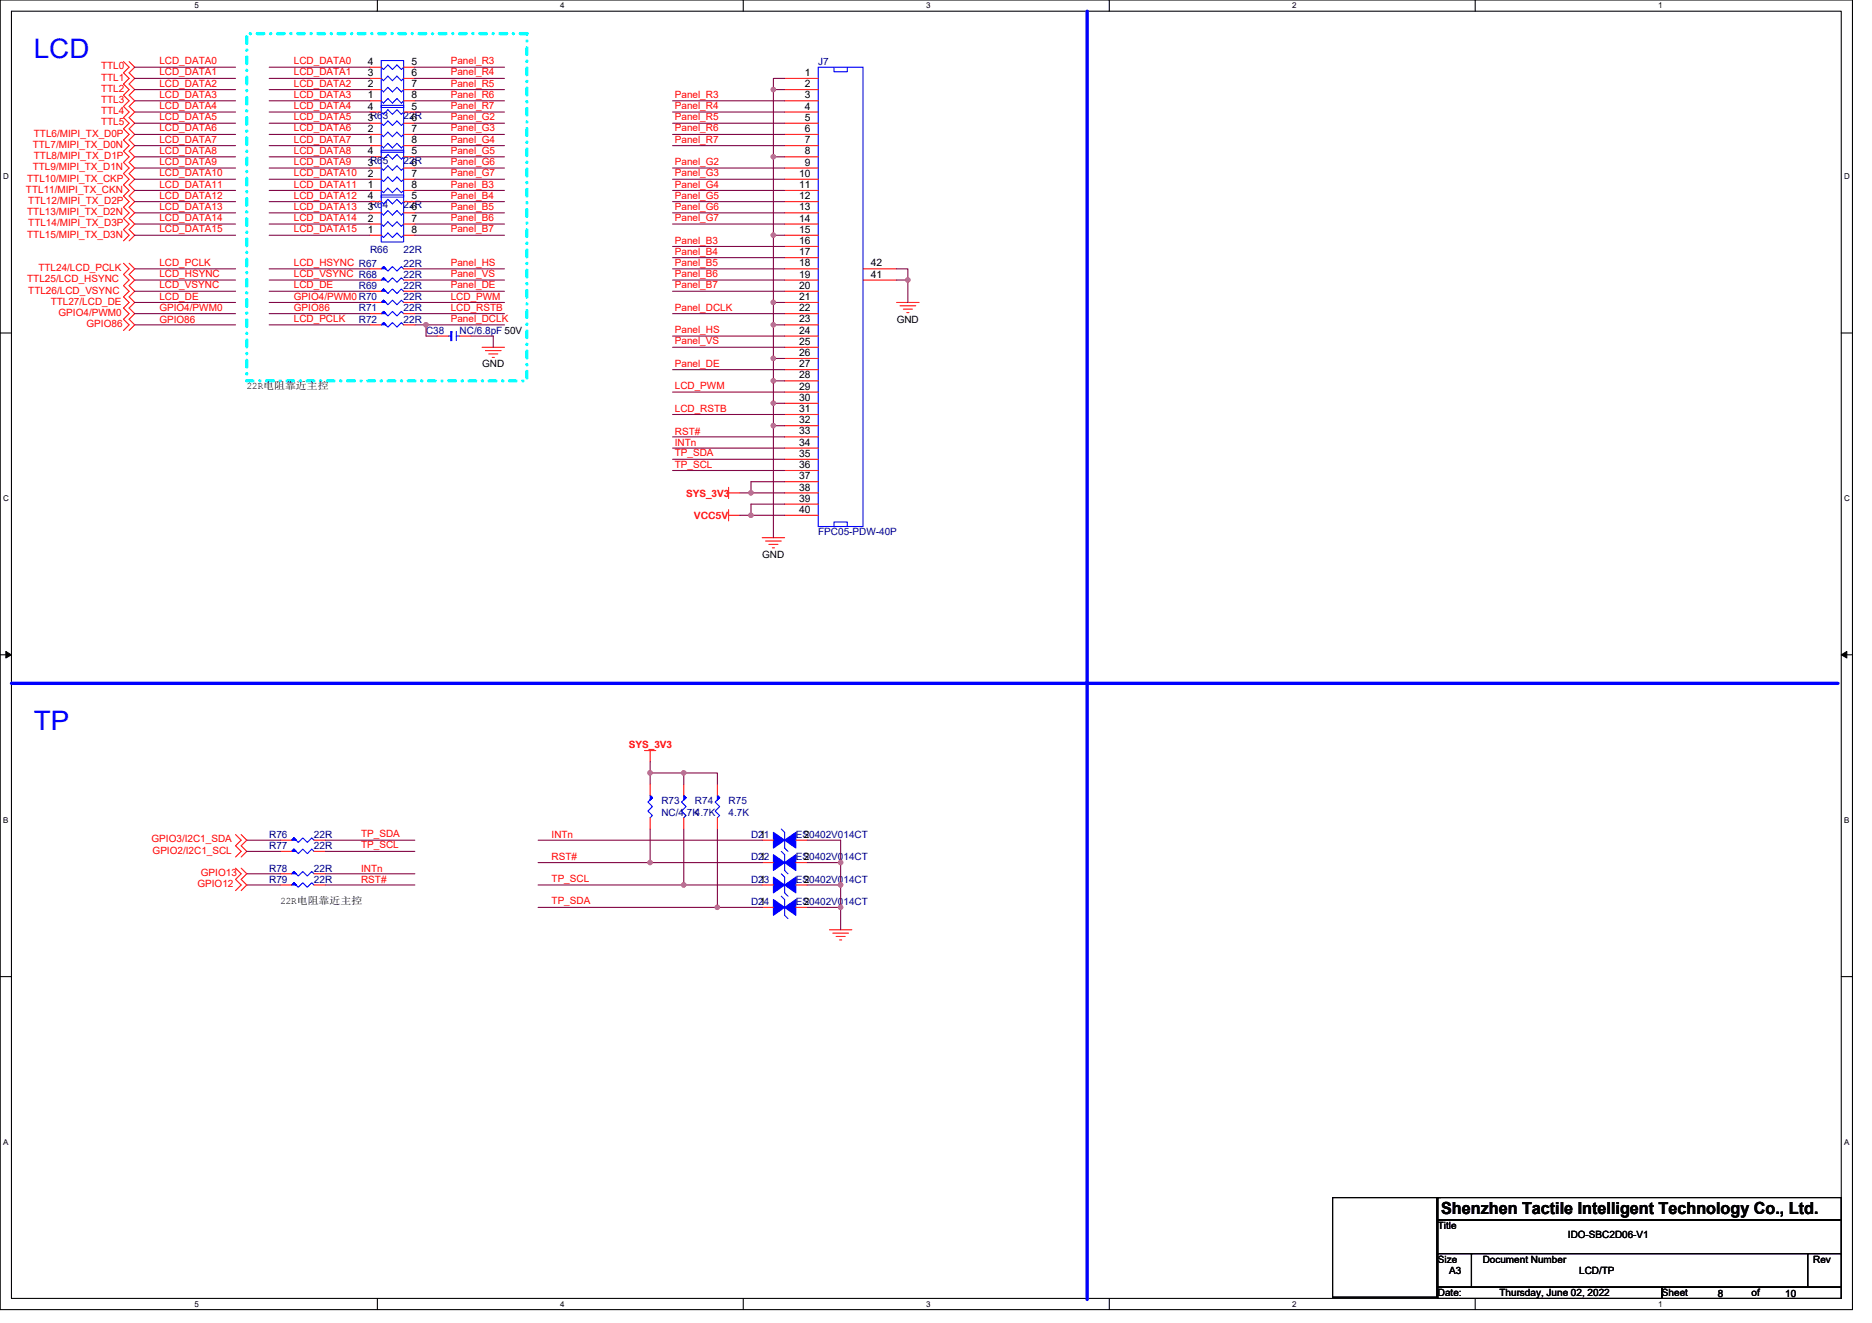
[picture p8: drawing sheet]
<svg xmlns="http://www.w3.org/2000/svg" width="297mm" height="210mm" viewBox="0 0 297 210" stroke-linecap="round" stroke-linejoin="round" font-family="sans-serif">
<path d="M0 0h293.9v207.9h-293.9zM1.8 1.8h290.4v204.3h-290.4z" fill="none" stroke="#000" stroke-width=".17"/>
<g fill="#fff">
<path d="M30.8 .2h.7v1.4h-.7z"/>
<path d="M30.8 206.3h.7v1.4h-.7z"/>
</g>
<path d="M59.9 0v1.8M59.9 206.1v1.8" fill="none" stroke="#000" stroke-width=".17"/>
<g fill="#fff">
<path d="M88.9 .2h.7v1.4h-.7z"/>
<path d="M88.9 206.3h.7v1.4h-.7z"/>
</g>
<path d="M117.9 0v1.8M117.9 206.1v1.8" fill="none" stroke="#000" stroke-width=".17"/>
<g fill="#fff">
<path d="M147 .2h.7v1.4h-.7z"/>
<path d="M147 206.3h.7v1.4h-.7z"/>
</g>
<path d="M176 0v1.8M176 206.1v1.8" fill="none" stroke="#000" stroke-width=".17"/>
<g fill="#fff">
<path d="M205 .2h.7v1.4h-.7z"/>
<path d="M205 206.3h.7v1.4h-.7z"/>
</g>
<path d="M234.1 0v1.8M234.1 206.1v1.8" fill="none" stroke="#000" stroke-width=".17"/>
<g fill="#fff">
<path d="M263.1 .2h.7v1.4h-.7z"/>
<path d="M263.1 206.3h.7v1.4h-.7z"/>
<path d="M.5 27.3h.9v1.4h-.9z"/>
<path d="M292.6 27.3h.9v1.4h-.9z"/>
<path d="M.5 78.4h.9v1.4h-.9z"/>
<path d="M292.6 78.4h.9v1.4h-.9z"/>
</g>
<path d="M0 52.9h1.8M292.2 52.9h1.7" fill="none" stroke="#000" stroke-width=".17"/>
<g fill="#fff">
<path d="M.5 129.5h.8v1.4h-.8z"/>
<path d="M292.6 129.5h.9v1.4h-.9z"/>
</g>
<path d="M0 103.9h1.8M292.2 103.9h1.7" fill="none" stroke="#000" stroke-width=".17"/>
<path d="M.9 103.4l.9 .5-.9 .5zM292.2 103.9l.8-.5v1z" fill="#000" stroke="#000" stroke-width=".16"/>
<g fill="#fff">
<path d="M.5 180.5h.8v1.4h-.8z"/>
<path d="M292.6 180.5h.9v1.4h-.9z"/>
</g>
<path d="M0 155h1.8M292.2 155h1.7M211.5 190.1h16.5v15.8h-16.5zM228.2 190.1h64v3.5h-64zM228.2 193.6h64v5.4h-64zM228.2 199h5.3v5.3h-5.3zM228.2 190.1h.5M233.5 199h53.3v5.3h-53.3zM286.8 199h5.4v5.3h-5.4zM228.2 204.3h35.5v1.8h-35.5zM263.7 204.3h28.5v1.8h-28.5z" fill="none" stroke="#000" stroke-width=".17"/>
<path d="M39.2 5.3h44.4v55.2h-44.4z" fill="none" stroke="#0ff" stroke-width=".53" stroke-dasharray="1.1 1.1 0 1.1"/>
<path d="M172.5 1.8v204.4M1.8 108.5h289.8" fill="none" stroke="#00f" stroke-width=".53"/>
<g fill="none" stroke="#f00" stroke-width=".17">
<path d="M19.6 9.8l.9 .9-.9 .9 .9 .8-.9 .9 .9 .9-.9 .9 .9 .9-.9 .9 .9 .9-.9 .9 .9 .9-.9 .8 .9 .9-.9 .9 .9 .9-.9 .9 .9 .9-.9 .9 .9 .9-.9 .9 .9 .8-.9 .9 .9 .9-.9 .9 .9 .9-.9 .9 .9 .9-.9 .9 .9 .9-.9 .8 .9 .9-.9 .9M20.5 9.8l.9 .9-.9 .9 .9 .8-.9 .9 .9 .9-.9 .9 .9 .9-.9 .9 .9 .9-.9 .9 .9 .9-.9 .8 .9 .9-.9 .9 .9 .9-.9 .9 .9 .9-.9 .9 .9 .9-.9 .9 .9 .8-.9 .9 .9 .9-.9 .9 .9 .9-.9 .9 .9 .9-.9 .9 .9 .9-.9 .8 .9 .9-.9 .9M58.7 16h1.8M58.7 14.2h1.8M58.7 12.4h1.8M58.7 10.7h1.8M58.7 19.6h1.8M58.7 17.8h1.8M64 16h1.8M64 14.2h1.8M64 12.4h1.8M64 10.7h1.8"/>
<path d="M64 19.6h1.8M64 17.8h1.8M124.5 12.4h5.3M124.5 14.2h5.3M124.5 16h5.3M124.5 17.8h5.3M124.5 19.6h5.3M58.7 30.2h1.8M58.7 28.4h1.8M58.7 26.7h1.8M58.7 24.9h1.8M58.7 37.3h1.8"/>
<path d="M58.7 35.6h1.8M58.7 33.8h1.8M58.7 32h1.8M58.7 23.1h1.8M58.7 21.3h1.8M64 30.2h1.8M64 28.4h1.8M64 26.7h1.8M64 24.9h1.8M64 37.3h1.8M64 35.6h1.8M64 33.8h1.8"/>
<path d="M64 32h1.8M64 23.1h1.8M64 21.3h1.8M124.5 21.3h5.3M124.5 23.1h5.3M124.5 24.9h5.3M124.5 26.7h5.3M124.5 28.4h5.3M124.5 30.2h5.3M124.5 32h5.3M124.5 33.8h5.3M124.5 35.6h5.3"/>
<path d="M124.5 37.3h5.3M124.5 39.1h5.3M19.6 41.8l.9 .9-.9 .9 .9 .8-.9 .9 .9 .9-.9 .9 .9 .9-.9 .9 .9 .9-.9 .9 .9 .9-.9 .9M20.5 41.8l.9 .9-.9 .9 .9 .8-.9 .9 .9 .9-.9 .9 .9 .9-.9 .9 .9 .9-.9 .9 .9 .9-.9 .9M58.7 46.2h1.8M58.7 48h1.8M58.7 51.6h1.8M58.7 42.7h1.8M58.7 49.8h1.8M58.7 44.4h1.8M64 46.2h1.8M64 48h1.8"/>
<path d="M64 51.6h1.8M64 42.7h1.8M64 49.8h1.8M64 44.4h1.8M69.4 53.3h1.8M72.9 53.3h1.8M76.5 55.1h3.5M77 55.6h2.5M77.6 56.2h1.4M78.1 56.7h.3M124.5 40.9h5.3M124.5 42.7h5.3"/>
<path d="M124.5 44.4h5.3M124.5 46.2h5.3M124.5 48h5.3M124.5 49.8h5.3M124.5 51.6h5.3M124.5 53.3h5.3M124.5 55.1h5.3M124.5 56.9h5.3M124.5 58.7h5.3M136.9 44.4h5.4M136.9 42.7h5.4M142.3 48h3.5"/>
<path d="M142.8 48.5h2.5M143.3 49.1h1.5M143.9 49.6h.3M115.6 78.2h1.8M115.6 77.3v1.8M124.5 60.5h5.3M124.5 62.2h5.3M124.5 64h5.3M124.5 65.8h5.3M124.5 67.6h5.3M124.5 69.3h5.3M124.5 71.1h5.3"/>
<path d="M124.5 72.9h5.3M124.5 74.7h5.3M124.5 76.5h5.3M124.5 78.2h5.3M115.6 81.8h1.8M115.6 80.9v1.8M120.9 85.3h3.6M121.5 85.9h2.5M122 86.4h1.4M122.6 87h.3M124.5 80h5.3M124.5 81.8h5.3"/>
<path d="M102.3 119.1h1.8M103.2 119.1v1.8M37.4 132.5l.9 .8-.9 .9 .9 .9-.9 .9M37.4 137.8l.9 .9-.9 .9 .9 .9-.9 .9M38.3 132.5l.9 .8-.9 .9 .9 .9-.9 .9M38.3 137.8l.9 .9-.9 .9 .9 .9-.9 .9M44.5 135.1h1.8M44.5 138.7h1.8M44.5 133.3h1.8M49.8 135.1h1.8M49.8 138.7h1.8M49.8 133.3h1.8"/>
<path d="M103.2 124.5v1.7M103.2 129.8v1.8M108.5 124.5v1.7M108.5 129.8v1.8M113.8 124.5v1.7M113.8 129.8v1.8M120.9 136.9h1.8M120.9 133.3h1.8M126.3 136.9h1.8M126.3 133.3h1.8M44.5 140.5h1.8M49.8 140.5h1.8"/>
<path d="M120.9 140.5h1.8M120.9 144h1.8M126.3 140.5h1.8M126.3 144h1.8M131.6 147.6h3.6M132.1 148.1h2.5M132.7 148.6h1.4M133.2 149.2h.4"/>
</g>
<g fill="none" stroke="#00f" stroke-width=".17">
<path d="M60.5 9.6h3.5v7.5h-3.5zM60.5 16.7h3.5v7.5h-3.5zM64 16l-.3 .4-.7-.8-.7 .8-.8-.8-.6 .8-.4-.4M64 14.2l-.3 .4-.7-.7-.7 .7-.8-.7-.6 .7-.4-.4M64 12.4l-.3 .4-.7-.7-.7 .7-.8-.7-.6 .7-.4-.4M64 10.7l-.3 .3-.7-.7-.7 .7-.8-.7-.6 .7-.4-.3M64 19.6l-.3 .3-.7-.7-.7 .7-.8-.7-.6 .7-.4-.3M64 17.8l-.3 .3-.7-.7-.7 .7-.8-.7-.6 .7-.4-.3M129.8 10.7h7.1v72.9h-7.1zM132.3 10.7v.7h2.1v-.7M60.5 23.8h3.5v7.5h-3.5zM60.5 30.9h3.5v7.5h-3.5z"/>
<path d="M64 30.2l-.3 .4-.7-.7-.7 .7-.8-.7-.6 .7-.4-.4M64 28.4l-.3 .4-.7-.7-.7 .7-.8-.7-.6 .7-.4-.4M64 26.7l-.3 .3-.7-.7-.7 .7-.8-.7-.6 .7-.4-.3M64 24.9l-.3 .4-.7-.8-.7 .8-.8-.8-.6 .8-.4-.4M64 37.3l-.3 .4-.7-.7-.7 .7-.8-.7-.6 .7-.4-.4M64 35.6l-.3 .3-.7-.7-.7 .7-.8-.7-.6 .7-.4-.3M64 33.8l-.3 .3-.7-.7-.7 .7-.8-.7-.6 .7-.4-.3M64 32l-.3 .4-.7-.8-.7 .8-.8-.8-.6 .8-.4-.4M64 23.1l-.3 .4-.7-.7-.7 .7-.8-.7-.6 .7-.4-.4M64 21.3l-.3 .4-.7-.7-.7 .7-.8-.7-.6 .7-.4-.4M60.5 46.2l.4-.3 .6 .7 .8-.7 .7 .7 .7-.7 .3 .3M60.5 48l.4-.4 .6 .8 .8-.8 .7 .8 .7-.8 .3 .4"/>
<path d="M60.5 51.6l.4-.4 .6 .7 .8-.7 .7 .7 .7-.7 .3 .4M60.5 42.7l.4-.4 .6 .7 .8-.7 .7 .7 .7-.7 .3 .4M60.5 49.8l.4-.4 .6 .7 .8-.7 .7 .7 .7-.7 .3 .4M60.5 44.4l.4-.3 .6 .7 .8-.7 .7 .7 .7-.7 .3 .3M71.2 53.3h.3M72.4 53.3h.5M72.4 52.6v1.5M132.3 83.6v-.8h2.1v.8M46.3 135.1l.3-.3 .7 .7 .7-.7 .8 .7 .7-.7 .3 .3M46.3 138.7l.3-.4 .7 .7 .7-.7 .8 .7 .7-.7 .3 .4M46.3 133.3l.3-.3 .7 .7 .7-.7 .8 .7 .7-.7 .3 .3M103.2 126.2l.3 .4-.7 .7 .7 .7-.7 .7 .7 .7-.3 .4"/>
<path d="M108.5 126.2l.4 .4-.8 .7 .8 .7-.8 .7 .8 .7-.4 .4M113.8 126.2l.4 .4-.7 .7 .7 .7-.7 .7 .7 .7-.4 .4M124 135.1l.5 .6v2.5l.5 .5M124 138.7l.5 .5v2.5l.5 .5M124 131.6l.5 .5v2.5l.5 .5M46.3 140.5l.3-.4 .7 .7 .7-.7 .8 .7 .7-.7 .3 .4M124 142.2l.5 .6v2.5l.5 .5"/>
</g>
<g fill="#00f" stroke="#00f" stroke-width=".17">
<path d="M108.5 126.2l.4 .4-.4 .4 .4-.4-.4 .4z" fill-rule="evenodd"/>
<path d="M46.6 134.8l.4 .3h-.7l.3-.3 .4 .3z" fill-rule="evenodd"/>
<path d="M60.9 45.9l.3 .3h-.7l.4-.3 .3 .3z" fill-rule="evenodd"/>
<path d="M124.5 136.9l1.8-1.2v2.5z" fill-rule="evenodd"/>
<path d="M122.7 135.7l1.8 1.2-1.8 1.3z" fill-rule="evenodd"/>
<path d="M60.9 47.6l.3 .4h-.7l.4-.4 .3 .4z" fill-rule="evenodd"/>
<path d="M124.5 140.5l1.8-1.3v2.5z" fill-rule="evenodd"/>
<path d="M122.7 139.2l1.8 1.3-1.8 1.2z" fill-rule="evenodd"/>
<path d="M60.9 51.2l.3 .4h-.7l.4-.4 .3 .4z" fill-rule="evenodd"/>
<path d="M46.6 138.3l.4 .4h-.7l.3-.4 .4 .4z" fill-rule="evenodd"/>
<path d="M103.2 126.2l.3 .4-.3 .4 .3-.4-.3 .4z" fill-rule="evenodd"/>
<path d="M124.5 144l1.8-1.2v2.5z" fill-rule="evenodd"/>
<path d="M122.7 142.8l1.8 1.2-1.8 1.3z" fill-rule="evenodd"/>
<path d="M113.8 126.2l.4 .4-.4 .4 .4-.4-.4 .4z" fill-rule="evenodd"/>
<path d="M60.9 42.3l.3 .4h-.7l.4-.4 .3 .4z" fill-rule="evenodd"/>
<path d="M46.6 140.1l.4 .4h-.7l.3-.4 .4 .4z" fill-rule="evenodd"/>
<path d="M71.5 52.6v1.5h.2v-1.5z" fill-rule="evenodd"/>
<path d="M46.6 133l.4 .3h-.7l.3-.3 .4 .3z" fill-rule="evenodd"/>
<path d="M60.9 49.4l.3 .4h-.7l.4-.4 .3 .4z" fill-rule="evenodd"/>
<path d="M60.9 44.1l.3 .3h-.7l.4-.3 .3 .3z" fill-rule="evenodd"/>
<path d="M124.5 133.3l1.8-1.2v2.5z" fill-rule="evenodd"/>
<path d="M122.7 132.1l1.8 1.2-1.8 1.3z" fill-rule="evenodd"/>
</g>
<g fill="none" stroke="#800040" stroke-width=".17">
<path d="M21.4 10.7h16M21.4 12.4h16M21.4 14.2h16M21.4 16h16M21.4 17.8h16M21.4 19.6h16M42.7 10.7h16M42.7 12.4h16M42.7 14.2h16M42.7 16h16M42.7 17.8h16M42.7 19.6h16"/>
<path d="M65.8 17.8h14.2M65.8 16h14.2M65.8 14.2h14.2M65.8 19.6h14.2M65.8 10.7h14.2M65.8 12.4h14.2M106.7 19.6h17.8M106.7 16h17.8M106.7 17.8h17.8M122.7 14.2v10.7M122.7 14.2h1.8M124.5 12.4h-1.8v1.8"/>
<path d="M21.4 21.3h16M21.4 23.1h16M21.4 24.9h16M21.4 26.7h16M21.4 28.4h16M21.4 30.2h16M21.4 32h16M21.4 33.8h16M21.4 35.6h16M21.4 37.3h16M42.7 21.3h16M42.7 23.1h16"/>
<path d="M42.7 24.9h16M42.7 26.7h16M42.7 28.4h16M42.7 30.2h16M42.7 32h16M42.7 33.8h16M42.7 35.6h16M42.7 37.3h16M65.8 28.4h14.2M65.8 33.8h14.2M65.8 32h14.2M65.8 30.2h14.2"/>
<path d="M65.8 21.3h14.2M65.8 26.7h14.2M65.8 24.9h14.2M65.8 23.1h14.2M65.8 35.6h14.2M65.8 37.3h14.2M106.7 35.6h17.8M106.7 39.1h17.8M106.7 23.1h17.8M106.7 21.3h17.8M106.7 28.4h17.8M106.7 26.7h17.8"/>
<path d="M106.7 33.8h17.8M106.7 32h17.8M106.7 30.2h17.8M124.5 24.9h-1.8v12.4M124.5 37.3h-1.8v10.7M21.4 51.6h16M21.4 49.8h16M21.4 42.7h16M21.4 44.4h16M21.4 46.2h16M21.4 48h16M42.7 51.6h16"/>
<path d="M42.7 42.7h16M42.7 44.4h16M42.7 46.2h16M42.7 48h16M42.7 49.8h16M65.8 42.7h14.2M65.8 46.2h14.2M65.8 44.4h14.2M65.8 48h14.2M65.8 49.8h14.2M65.8 51.6h1.8M67.6 51.6v1.7h1.8"/>
<path d="M67.6 51.6h12.4M74.7 53.3h3.6v1.8M106.7 42.7h17.8M106.7 40.9h17.8M106.7 44.4h17.8M106.7 46.2h17.8M106.7 49.8h17.8M106.7 58.7h17.8M106.7 55.1h17.8M106.7 53.3h17.8M124.5 48h-1.8v3.6M124.5 51.6h-1.8v5.3"/>
<path d="M124.5 56.9h-1.8v3.6M142.3 42.7h1.8v1.7M142.3 44.4h1.8v3.6M106.7 62.2h17.8M106.7 65.8h17.8M106.7 74.7h17.8M106.7 72.9h17.8M106.7 71.1h17.8M106.7 69.3h17.8M117.4 78.2h1.8M119.2 78.2h5.3M124.5 76.5h-5.3v1.7"/>
<path d="M124.5 64h-1.8v3.6M124.5 60.5h-1.8v3.5M124.5 67.6h-1.8v17.7M117.4 81.8h1.8M119.2 81.8h5.3M124.5 80h-5.3v1.8M39.2 138.7h5.3M39.2 135.1h5.3M39.2 133.3h5.3M51.6 138.7h14.2M51.6 135.1h14.2M51.6 133.3h14.2"/>
<path d="M85.4 133.3h35.5M85.4 136.9h17.8M103.2 136.9h17.7M103.2 122.7h5.3v1.8M103.2 131.6v5.3M103.2 122.7v1.8M103.2 120.9v1.8M108.5 122.7h5.3v1.8M108.5 131.6v8.9M113.8 131.6v12.4M128.1 133.3h5.3v3.6M128.1 136.9h5.3"/>
<path d="M133.4 136.9v7.1M39.2 140.5h5.3M51.6 140.5h14.2M85.4 144h28.4M85.4 140.5h23.1M108.5 140.5h12.4M113.8 144h7.1M128.1 140.5h5.3M128.1 144h5.3M133.4 144v3.6"/>
</g>
<g fill="#f0f" stroke="#f0f" stroke-width=".17">
<circle cx="67.6" cy="51.5" r=".35"/>
<circle cx="113.8" cy="144" r=".35"/>
<circle cx="133.4" cy="140.4" r=".35"/>
<circle cx="133.4" cy="136.9" r=".35"/>
<circle cx="133.4" cy="144" r=".35"/>
<circle cx="103.2" cy="136.9" r=".35"/>
<circle cx="103.2" cy="122.7" r=".35"/>
<circle cx="108.5" cy="122.7" r=".35"/>
<circle cx="108.5" cy="140.4" r=".35"/>
<circle cx="144" cy="44.4" r=".35"/>
<circle cx="119.2" cy="81.8" r=".35"/>
<circle cx="119.2" cy="78.2" r=".35"/>
<circle cx="122.7" cy="14.2" r=".35"/>
<circle cx="122.7" cy="24.9" r=".35"/>
<circle cx="122.7" cy="37.3" r=".35"/>
<circle cx="122.7" cy="48" r=".35"/>
<circle cx="122.7" cy="51.5" r=".35"/>
<circle cx="122.7" cy="56.9" r=".35"/>
<circle cx="122.7" cy="60.4" r=".35"/>
<circle cx="122.7" cy="64" r=".35"/>
<circle cx="122.7" cy="67.6" r=".35"/>
</g>
<g font-size="4.3" fill="#00f">
<text x="5.4" y="9.1">LCD</text>
<text x="5.4" y="115.8">TP</text>
</g>
<text font-size="2.6" x="228.7" y="192.7">Shenzhen Tactile Intelligent Technology Co., Ltd.</text>
<g font-size="1.6" fill="#f00">
<text x="16" y="11">TTL0</text>
<text x="25.3" y="10.2">LCD_DATA0</text>
<text x="25.3" y="12">LCD_DATA1</text>
<text x="46.6" y="10.2">LCD_DATA0</text>
<text x="46.6" y="12">LCD_DATA1</text>
<text x="71.5" y="10.2">Panel_R3</text>
<text x="71.5" y="12">Panel_R4</text>
<text x="16" y="12.8">TTL1</text>
<text x="16" y="14.6">TTL2</text>
<text x="16" y="16.4">TTL3</text>
<text x="25.3" y="13.8">LCD_DATA2</text>
<text x="25.3" y="15.5">LCD_DATA3</text>
<text x="25.3" y="17.3">LCD_DATA4</text>
<text x="46.6" y="13.8">LCD_DATA2</text>
<text x="46.6" y="15.5">LCD_DATA3</text>
<text x="46.6" y="17.3">LCD_DATA4</text>
<text x="71.5" y="17.3">Panel_R7</text>
<text x="71.5" y="15.5">Panel_R6</text>
<text x="71.5" y="13.8">Panel_R5</text>
<text x="107.1" y="15.5">Panel_R3</text>
<text x="107.1" y="17.3">Panel_R4</text>
<text x="5.2" y="23.5">TTL7/MIPI_TX_D0N</text>
<text x="5.4" y="21.7">TTL6/MIPI_TX_D0P</text>
<text x="16" y="18.1">TTL4</text>
<text x="16" y="19.9">TTL5</text>
<text x="25.3" y="19.1">LCD_DATA5</text>
<text x="25.3" y="20.9">LCD_DATA6</text>
<text x="25.3" y="22.6">LCD_DATA7</text>
<text x="46.6" y="19.1">LCD_DATA5</text>
<text x="46.6" y="20.9">LCD_DATA6</text>
<text x="46.6" y="22.6">LCD_DATA7</text>
<text x="71.5" y="20.9">Panel_G3</text>
<text x="71.5" y="19.1">Panel_G2</text>
<text x="71.5" y="22.6">Panel_G4</text>
<text x="107.1" y="22.6">Panel_R7</text>
<text x="107.1" y="20.9">Panel_R6</text>
<text x="107.1" y="19.1">Panel_R5</text>
<text x="4.3" y="28.8">TTL10/MIPI_TX_CKP</text>
<text x="5.2" y="27">TTL9/MIPI_TX_D1N</text>
<text x="5.4" y="25.3">TTL8/MIPI_TX_D1P</text>
<text x="25.3" y="24.4">LCD_DATA8</text>
<text x="25.3" y="26.2">LCD_DATA9</text>
<text x="25.3" y="28">LCD_DATA10</text>
<text x="25.3" y="29.8">LCD_DATA11</text>
<text x="46.6" y="24.4">LCD_DATA8</text>
<text x="46.6" y="26.2">LCD_DATA9</text>
<text x="46.6" y="28">LCD_DATA10</text>
<text x="46.6" y="29.8">LCD_DATA11</text>
<text x="71.5" y="28">Panel_G7</text>
<text x="71.5" y="29.8">Panel_B3</text>
<text x="71.5" y="26.2">Panel_G6</text>
<text x="71.5" y="24.4">Panel_G5</text>
<text x="107.1" y="28">Panel_G3</text>
<text x="107.1" y="26.2">Panel_G2</text>
<text x="107.1" y="29.8">Panel_G4</text>
<text x="4.1" y="30.6">TTL11/MIPI_TX_CKN</text>
<text x="4.3" y="34.1">TTL13/MIPI_TX_D2N</text>
<text x="4.5" y="35.9">TTL14/MIPI_TX_D3P</text>
<text x="4.5" y="32.4">TTL12/MIPI_TX_D2P</text>
<text x="25.3" y="31.5">LCD_DATA12</text>
<text x="25.3" y="33.3">LCD_DATA13</text>
<text x="25.3" y="35.1">LCD_DATA14</text>
<text x="46.6" y="31.5">LCD_DATA12</text>
<text x="46.6" y="33.3">LCD_DATA13</text>
<text x="46.6" y="35.1">LCD_DATA14</text>
<text x="71.5" y="33.3">Panel_B5</text>
<text x="71.5" y="31.5">Panel_B4</text>
<text x="71.5" y="35.1">Panel_B6</text>
<text x="107.1" y="35.1">Panel_G7</text>
<text x="107.1" y="33.3">Panel_G6</text>
<text x="107.1" y="31.5">Panel_G5</text>
<text x="4.3" y="37.7">TTL15/MIPI_TX_D3N</text>
<text x="25.3" y="36.9">LCD_DATA15</text>
<text x="46.6" y="36.9">LCD_DATA15</text>
<text x="71.5" y="36.9">Panel_B7</text>
<text x="107.1" y="40.4">Panel_B4</text>
<text x="107.1" y="38.7">Panel_B3</text>
<text x="4.3" y="44.8">TTL25/LCD_HSYNC</text>
<text x="4.5" y="46.6">TTL26/LCD_VSYNC</text>
<text x="6.1" y="43">TTL24/LCD_PCLK</text>
<text x="25.3" y="42.2">LCD_PCLK</text>
<text x="25.3" y="44">LCD_HSYNC</text>
<text x="25.3" y="45.8">LCD_VSYNC</text>
<text x="25.3" y="47.5">LCD_DE</text>
<text x="46.6" y="42.2">LCD_HSYNC R67</text>
<text x="46.6" y="44">LCD_VSYNC R68</text>
<text x="46.6" y="45.8">LCD_DE</text>
<text x="46.6" y="47.6">GPIO4/PWM0 R70</text>
<text x="71.5" y="42.2">Panel_HS</text>
<text x="71.5" y="45.8">Panel_DE</text>
<text x="71.5" y="44">Panel_VS</text>
<text x="71.5" y="47.5">LCD_PWM</text>
<text x="107.1" y="42.2">Panel_B5</text>
<text x="107.1" y="44">Panel_B6</text>
<text x="107.1" y="45.8">Panel_B7</text>
<text x="8" y="48.4">TTL27/LCD_DE</text>
<text x="9.3" y="50.1">GPIO4/PWM0</text>
<text x="13.7" y="51.9">GPIO86</text>
<text x="25.3" y="49.4">GPIO4/PWM0</text>
<text x="25.3" y="51.2">GPIO86</text>
<text x="46.6" y="51.1">LCD_PCLK</text>
<text x="46.6" y="49.4">GPIO86</text>
<text x="71.5" y="51.1">Panel_DCLK</text>
<text x="71.5" y="49.3">LCD_RSTB</text>
<text x="107.1" y="49.3">Panel_DCLK</text>
<text x="107.1" y="52.9">Panel_HS</text>
<text x="107.1" y="58.2">Panel_DE</text>
<text x="107.1" y="54.7">Panel_VS</text>
<text x="107.1" y="61.8">LCD_PWM</text>
<text x="107.1" y="65.3">LCD_RSTB</text>
<text x="107.1" y="70.8">INTn</text>
<text x="107.1" y="69">RST#</text>
<text x="107.1" y="74.2">TP_SCL</text>
<text x="107.1" y="72.4">TP_SDA</text>
<text x="108.9" y="78.8">SYS_3V3</text>
<text x="110.1" y="82.4">VCC5V</text>
<text x="99.8" y="118.7">SYS_3V3</text>
<text x="24" y="133.7">GPIO3/I2C1_SDA</text>
<text x="24.2" y="135.5">GPIO2/I2C1_SCL</text>
<text x="57.3" y="134.7">TP_SCL</text>
<text x="57.3" y="132.9">TP_SDA</text>
<text x="87.5" y="136.5">RST#</text>
<text x="87.5" y="133">INTn</text>
<text x="31.3" y="140.8">GPIO12</text>
<text x="31.9" y="139">GPIO13</text>
<text x="57.3" y="138.3">INTn</text>
<text x="57.3" y="140.1">RST#</text>
<text x="87.5" y="140">TP_SCL</text>
<text x="87.5" y="143.6">TP_SDA</text>
</g>
<g font-size="1.6">
<text x="58.4" y="10.3">4</text>
<text x="65.3" y="10.3">5</text>
<text x="58.4" y="15.6">1</text>
<text x="58.4" y="13.8">2</text>
<text x="58.4" y="12.1">3</text>
<text x="58.4" y="17.4">4</text>
<text x="65.3" y="15.6">8</text>
<text x="65.3" y="13.8">7</text>
<text x="65.3" y="12.1">6</text>
<text x="65.3" y="17.4">5</text>
<text x="127.7" y="12.1">1</text>
<text x="127.7" y="13.8">2</text>
<text x="127.7" y="15.6">3</text>
<text x="127.7" y="17.4">4</text>
<text x="58.4" y="22.7">1</text>
<text x="58.4" y="21">2</text>
<text x="58.4" y="19.2">3R63</text>
<text x="65.3" y="22.7">8</text>
<text x="65.3" y="21">7</text>
<text x="65.3" y="19.2">6</text>
<text x="127.7" y="19.2">5</text>
<text x="127.7" y="21">6</text>
<text x="127.7" y="22.7">7</text>
<text x="58.4" y="29.8">1</text>
<text x="58.4" y="28.1">2</text>
<text x="58.4" y="26.3">3R65</text>
<text x="58.4" y="24.5">4</text>
<text x="65.3" y="29.8">8</text>
<text x="65.3" y="28.1">7</text>
<text x="65.3" y="26.3">6</text>
<text x="65.3" y="24.5">5</text>
<text x="126.8" y="28.1">10</text>
<text x="126.8" y="29.8">11</text>
<text x="127.7" y="24.5">8</text>
<text x="127.7" y="26.3">9</text>
<text x="58.4" y="35.2">2</text>
<text x="58.4" y="33.4">3R64</text>
<text x="58.4" y="31.6">4</text>
<text x="65.3" y="35.2">7</text>
<text x="65.3" y="33.4">6</text>
<text x="65.3" y="31.6">5</text>
<text x="126.8" y="31.6">12</text>
<text x="126.8" y="33.4">13</text>
<text x="126.8" y="35.2">14</text>
<text x="58.4" y="37">1</text>
<text x="65.3" y="37">8</text>
<text x="126.8" y="37">15</text>
<text x="126.8" y="38.7">16</text>
<text x="126.8" y="40.5">17</text>
<text x="126.8" y="42.3">18</text>
<text x="126.8" y="44.1">19</text>
<text x="126.8" y="45.8">20</text>
<text x="126.8" y="47.6">21</text>
<text x="138.2" y="44.1">41</text>
<text x="138.2" y="42.3">42</text>
<text x="126.8" y="49.4">22</text>
<text x="126.8" y="51.2">23</text>
<text x="126.8" y="53">24</text>
<text x="142.3" y="51.2">GND</text>
<text x="76.5" y="58.3">GND</text>
<text x="126.8" y="54.7">25</text>
<text x="126.8" y="56.5">26</text>
<text x="126.8" y="58.3">27</text>
<text x="39.2" y="61.7">22R电阻靠近主控</text>
<text x="126.8" y="60.1">28</text>
<text x="126.8" y="61.8">29</text>
<text x="126.8" y="63.6">30</text>
<text x="126.8" y="65.4">31</text>
<text x="126.8" y="67.2">32</text>
<text x="126.8" y="69">33</text>
<text x="126.8" y="70.7">34</text>
<text x="126.8" y="72.5">35</text>
<text x="126.8" y="74.3">36</text>
<text x="126.8" y="76.1">37</text>
<text x="126.8" y="77.9">38</text>
<text x="126.8" y="79.6">39</text>
<text x="126.8" y="81.4">40</text>
<text x="120.9" y="88.5">GND</text>
<text x="120.6" y="136.5">1</text>
<text x="120.6" y="133">1</text>
<text x="127.5" y="136.5">2</text>
<text x="127.5" y="133">2</text>
<text x="44.5" y="143.5">22R电阻靠近主控</text>
<text x="120.6" y="140.1">1</text>
<text x="120.6" y="143.6">1</text>
<text x="127.5" y="140.1">2</text>
<text x="127.5" y="143.6">2</text>
<text x="228.2" y="195.1">Title</text>
<text x="248.8" y="196.5">IDO-SBC2D06-V1</text>
<text x="228.2" y="200.4">Size</text>
<text x="229.9" y="202.2">A3</text>
<text x="235.3" y="200.4">Document Number</text>
<text x="250.6" y="202.2">LCD/TP</text>
<text x="287.7" y="200.4">Rev</text>
<text x="228.2" y="205.7">Date:</text>
<text x="237.9" y="205.7">Thursday, June 02, 2022</text>
<text x="263.7" y="205.7">Sheet</text>
<text x="272.6" y="205.9">8</text>
<text x="277.9" y="205.7">of</text>
<text x="283.3" y="205.9">10</text>
</g>
<g font-size="1.6" fill="#000080">
<text x="129.8" y="10.3">J7</text>
<text x="64" y="18.8">22R</text>
<text x="64" y="26">22R</text>
<text x="64" y="33.1">22R</text>
<text x="58.7" y="40.2">R66</text>
<text x="64" y="40.2">22R</text>
<text x="56.9" y="45.9">R69</text>
<text x="64" y="45.9">22R</text>
<text x="64" y="47.6">22R</text>
<text x="64" y="42.3">22R</text>
<text x="64" y="44.1">22R</text>
<text x="56.9" y="51.2">R72</text>
<text x="56.9" y="49.4">R71</text>
<text x="64" y="51.2">22R</text>
<text x="64" y="49.4">22R</text>
<text x="67.6" y="53">C38</text>
<text x="72.9" y="53">NC/6.8pF 50V</text>
<text x="129.8" y="85">FPC05-PDW-40P</text>
<text x="104.9" y="127.7">R73</text>
<text x="104.9" y="129.4">NC/4.7K4.7K</text>
<text x="110.3" y="127.7">R74</text>
<text x="115.6" y="127.7">R75</text>
<text x="115.6" y="129.4">4.7K</text>
<text x="42.7" y="134.8">R77</text>
<text x="42.7" y="133">R76</text>
<text x="49.8" y="134.8">22R</text>
<text x="49.8" y="133">22R</text>
<text x="119.2" y="136.5">D22</text>
<text x="119.2" y="133">D21</text>
<text x="126.3" y="136.5">ES0402V014CT</text>
<text x="126.3" y="133">ES0402V014CT</text>
<text x="42.7" y="138.3">R78</text>
<text x="42.7" y="140.1">R79</text>
<text x="49.8" y="138.3">22R</text>
<text x="49.8" y="140.1">22R</text>
<text x="119.2" y="140.1">D23</text>
<text x="119.2" y="143.7">D24</text>
<text x="126.3" y="140.1">ES0402V014CT</text>
<text x="126.3" y="143.7">ES0402V014CT</text>
</g>
<g font-size="1.3">
<text x="30.8" y="1.3">5</text>
<text x="88.9" y="1.3">4</text>
<text x="147" y="1.3">3</text>
<text x="205" y="1.3">2</text>
<text x="263.1" y="1.3">1</text>
<text x=".5" y="28.4">D</text>
<text x="292.6" y="28.4">D</text>
<text x=".5" y="79.5">C</text>
<text x="292.6" y="79.5">C</text>
<text x=".5" y="130.6">B</text>
<text x="292.6" y="130.6">B</text>
<text x=".5" y="181.7">A</text>
<text x="292.6" y="181.7">A</text>
<text x="30.8" y="207.4">5</text>
<text x="88.9" y="207.4">4</text>
<text x="147" y="207.4">3</text>
<text x="205" y="207.4">2</text>
<text x="263.1" y="207.4">1</text>
</g>
</svg>
